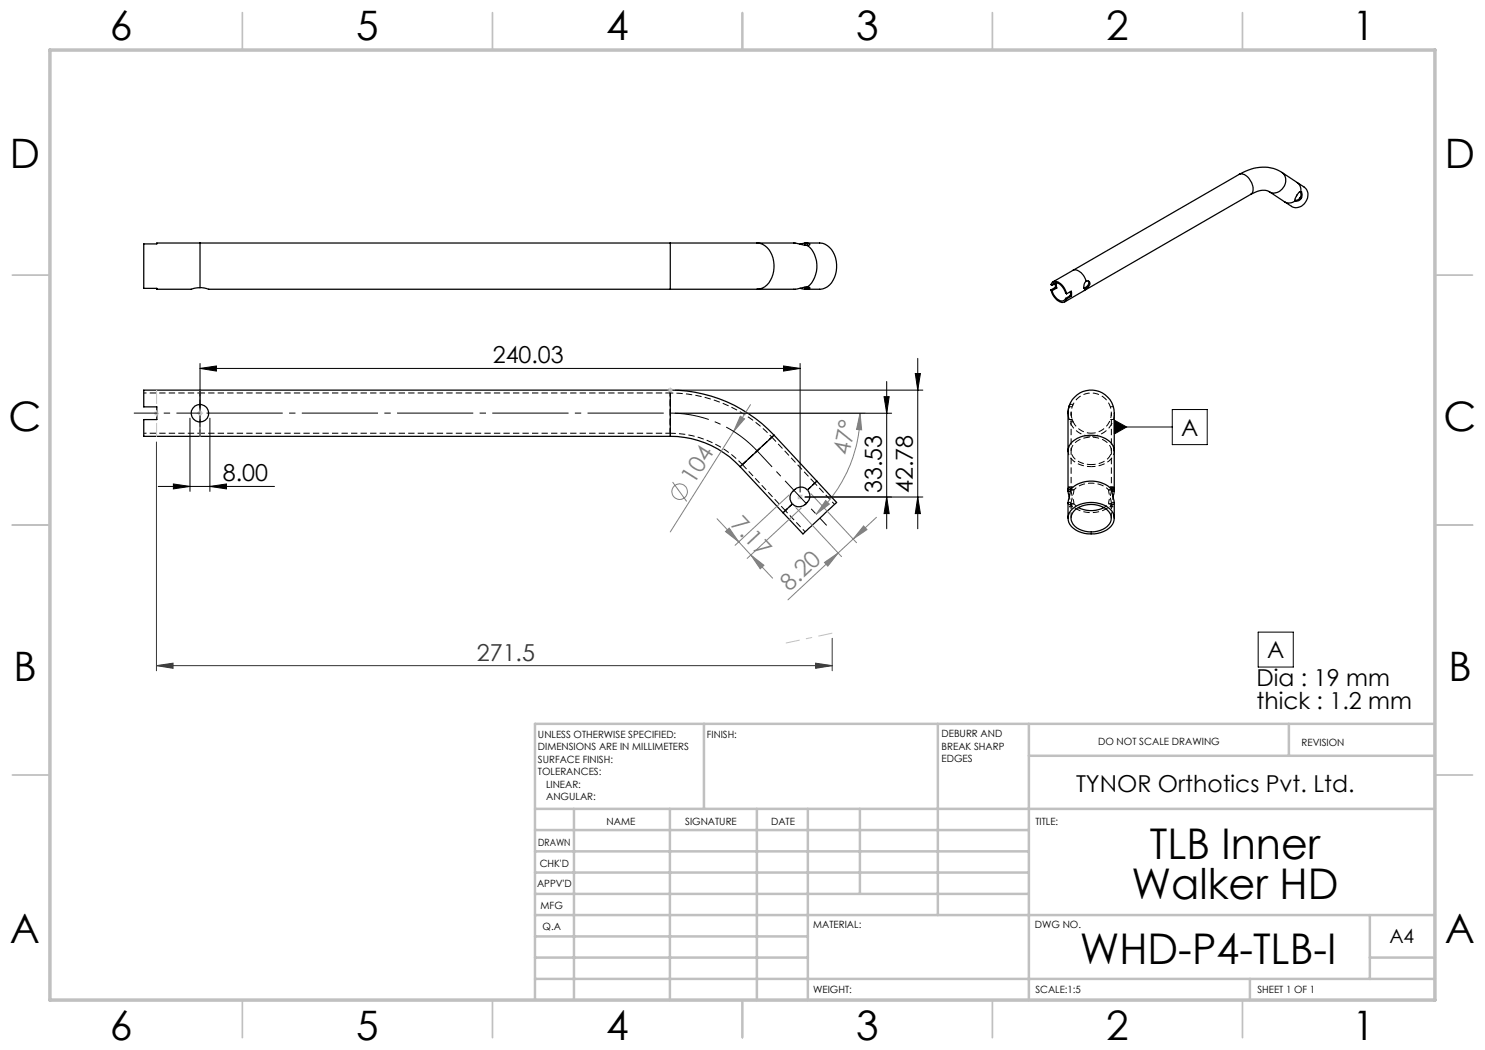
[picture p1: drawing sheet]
<svg xmlns="http://www.w3.org/2000/svg" width="297mm" height="210mm" viewBox="0 0 297 210" stroke-linecap="round" stroke-linejoin="round" font-family="sans-serif">
<g fill="none" stroke="#000" stroke-width=".2" stroke-dasharray="1.3 .6" stroke-dashoffset=".6" stroke-linecap="butt">
<path d="M161.5 98l1.4-1.4-1.4 1.4M213.7 83.2l.3 1.2M214.2 97.9l.3-.5h.1l.2 .5M221.7 98a5.1 5.1 0 0 0-6.9 0M222.3 97.9l-.3-.5h-.1l-.2 .5M157.1 102.1l3.9 4.3M158.5 100.8l-1.4 1.3 1.4-1.3M166.9 100.9l-3.9-4.3M214.1 100.8l-.1 .5h-.2l-.2-.4M214.2 100.9l.3 .4h.1l.2-.5M214.8 100.8l.9 .7M220.8 101.5l.9-.7"/>
<path d="M222.3 100.9l-.3 .4h-.1l-.2-.5M222.4 100.8l.1 .5h.2l.2-.4"/>
</g>
<path d="M134.1 86.6v-8v8M134.1 86.6a19.7 19.7 0 0 1 14.4 6.3M148.5 92.9l5.9-5.5-5.9 5.5" fill="none" stroke="#000" stroke-width=".2" stroke-dasharray="1.3 .6" stroke-dashoffset=".2" stroke-linecap="butt"/>
<path d="M148.5 92.9l8.6 9.2M163 96.6l-8.6-9.2M214.2 100.7v2.9M222.3 103.6v-2.9" fill="none" stroke="#000" stroke-width=".2" stroke-dasharray="1.3 .6" stroke-dashoffset=".1" stroke-linecap="butt"/>
<path d="M40 78.6h-11.2M28.8 86.6h11.2M154.4 87.4a27.8 27.8 0 0 0-20.3-8.8M213.9 99.4l.2 1.3M214.2 82.6v7.6M222.3 90.2v-7.6M222.6 99.4l-.2 1.3M222.4 100.8a5.8 5.8 0 0 1-8.3 0" fill="none" stroke="#000" stroke-width=".2" stroke-dasharray="1.3 .6" stroke-dashoffset=".7" stroke-linecap="butt"/>
<g fill="none" stroke="#000" stroke-width=".2" stroke-dasharray="1.3 .6" stroke-dashoffset=".3" stroke-linecap="butt">
<path d="M134.1 78.6h-94.1M40 86.6h94.1M40 84.4v2.2v-2.2M40 80.9v-2.3v2.3M163.4 96.2l-1.9 1.8M214 84.4h.6M214.1 98h.7M214.1 97.9h.7M214.5 97.4h-.6M214.6 80.9h-.6M214.8 98l-.6 2.5M221.7 98l.6 2.5"/>
<path d="M222.4 98h-.7M222.4 97.9h-.7M222.6 97.4h-.6M158.5 100.8l-1.9 1.7M213.9 101.4h.6M214.1 100.8h.7M214.1 100.7h.7M214.8 100.7l-.6-2.4M221.7 100.7l.6-2.4M222 101.4h.6M222.4 100.8h-.7M222.4 100.7h-.7"/>
</g>
<path d="M40 78v9.2M134.1 78v9.2M154.8 87l-6.8 6.3" fill="none" stroke="#000" stroke-width=".2" stroke-dasharray="1.3 .6" stroke-dashoffset="-.2" stroke-linecap="butt"/>
<g fill="none" stroke="#000" stroke-width=".25">
<path d="M247.8 34.9a1.92 1.92 0 0 1 2.4 1.4 2.05 2.05 0 0 1 0 2.6M247.8 34.9l-33.2 19.2M250.2 38.9l-33.3 19.2M253.9 38.3a3.5 3.5 0 0 0-3.5 .5l-.2 .1M253.9 38.3l3 2M256.4 34.5a8 8 0 0 0-8.6 .4M256.4 34.5a2.37 2.37 0 0 1 .3 2.9 2.37 2.37 0 0 1-2.8 1v-.1M256.4 34.5l3 2M259.4 36.5l1.4 .9a2.41 2.41 0 0 1 .6 2.6 2.41 2.41 0 0 1-2.2 1.5l-.8-.2-1.5-1M259.4 36.5a1.93 1.93 0 0 1 .8 1.9M259.9 39.6l-.4 .4-.5 .1M259.9 39.6l.2 .2"/>
<path d="M260 38.3l.2 .6-.1 .5M260.1 39.4l-.2 .2M260.1 39.4l.2 .1M260.1 39.8l-.3 .3h-.7M260.2 38.4a.78 .78 0 0 0-.8 .6l-.4 .9 .1 .2M260.2 38.4l.2 .6-.1 .5M260.2 38.4h.1M260.3 39.5l-.2 .3M40 57.5l1.7 .3h92.4M40 48.6v8.9M134.1 48.6h17.3M134.1 57.8h17.3"/>
<path d="M134.1 48.6h-102.7v.2h-2.6v8.9h2.6v.1h6.9l1.7-.3M134.1 48.6v9.2M151.4 48.6h7.6l2.5 .5M151.4 48.6a3.8 3.8 0 0 1 3.3 3.6 5 5 0 0 1-2.2 5.4l-1.1 .2M160 57.7l1 .1M161 57.8h.4M161 48.6h.4M161 48.6l-1 .2M161 48.6v.4M161 57.4v.4M161.2 48.6h2.7a3.8 3.8 0 0 1 3.4 3.6 5 5 0 0 1-2.3 5.4l-.9 .2h-2.9M161.4 48.6l.6 .2v.2l-.5 .1"/>
<path d="M161.4 48.6v.5M161.4 57.4v.4M161.5 57.4l-2.5 .4h-7.6M161.5 49.1h.1M161.5 57.4h.1M161.5 49.1a5.5 5.5 0 0 1 0 8.3M161.5 57.4h.2l.3 .3-.6 .1M210.2 58a3 3 0 0 0 2.4 2.5l.4-.1 .3-.6M210.2 58l.2 .1M210.4 57.1l-.2-.2a1.08 1.08 0 0 1 .9-.7 1.08 1.08 0 0 1 1 .6l.7 .7 .5 1.3M210.4 57.1a.99 .99 0 0 1 .9-.6 .99 .99 0 0 1 .9 .6l1.1 1.7M210.4 58.1a2.35 2.35 0 0 0 2.2 2.1l.5-.5"/>
<path d="M211.1 56.7v.8M211.1 57.5l-.9 .5M211.1 57.5l.2 .1M211.3 56.5l-.9 .6M211.3 56.5l-.1 .5 .1 .6M211.3 57.6l-.9 .5M213.1 59.7l.2 .1M213.3 58.8l.9-.6v1.1M214 59.2l-.9 .5M214 59.2l.2 .1M214.1 58.3l-.1 .9M214.2 59.3l-.9 .5"/>
<path d="M214.6 54.1a2.14 2.14 0 0 1 2.4 1.5l.2 .6M214.6 54.1l-4 2.3M216.9 58.1l-4 2.3M217.2 56.2a1.18 1.18 0 0 0-.2 1.6l.2-.1M217.2 56.2h.1a.61 .61 0 0 1 .7 .4 .61 .61 0 0 1-.3 .8l-.5 .3M217.2 57.7l-.3 .4M217.6 56.2a1.08 1.08 0 0 1-.8 1.4M259.1 40.1h.1M259.1 40.1a1.96 1.96 0 0 1-2.2 .2M40 78v2.9M134.1 78a28.3 28.3 0 0 1 20.7 9M134.1 78h-105.3v3.4h2.6v2.5h-2.6v3.4h105.3"/>
<path d="M134.1 78v9.3M40 80.9a1.75 1.75 0 0 0-1.8 1.7 1.75 1.75 0 0 0 1.8 1.8M40 80.9a1.75 1.75 0 0 1 1.7 1.7 1.75 1.75 0 0 1-1.7 1.8M40 84.4v2.9M40 80.9v3.5M134.1 87.3a19.1 19.1 0 0 1 13.9 6M148 93.3l8.6 9.2M154.8 87l-6.8 6.3M154.8 87l8.6 9.2M161.5 98a1.82 1.82 0 0 0-2.8 .1 1.73 1.73 0 0 0-.2 2.7M161.5 98a2.01 2.01 0 0 1-.5 2.9 1.8 1.8 0 0 1-2.5-.1M163.4 96.2l3.9 4.3-6.7 6.3-4-4.3"/>
<path d="M163.4 96.2l-1.9 1.8M213.6 82.6a4.7 4.7 0 0 1 5.1-4.6 4.7 4.7 0 0 1 4.1 5.5v6.7M213.6 82.6v7.6M213.6 97.9l.2-.5h.1l.2 .6-.5 2.5v3.1M213.6 97.9v.4M213.6 98.3l.3 1.1M213.6 90.2a3.1 3.1 0 0 1 2.4-2.8 5.5 5.5 0 0 1 6.6 1.8l.2 1M213.6 90.2v7.9M213.6 97.9h.5M213.6 98.3h.5M213.7 81.9l-.1 .7M214 80.9l-.3 .9"/>
<path d="M214.1 98a5.7 5.7 0 0 1 8.3 0M222.4 97.9h.4M222.4 98.3h.4M222.8 97.9l-.1-.5h-.2l-.1 .9 .4 2.2v3.1M222.8 98.3l-.2 1.1M222.8 97.9v.4M222.8 90.2v7.9M158.5 100.8l-1.9 1.7M158.5 100.8h.1M214.5 101.8a5.9 5.9 0 0 1 7.9 .4 2.55 2.55 0 0 1-1.1 3.8 5.9 5.9 0 0 1-7.3-1.1 2.38 2.38 0 0 1 .5-3.1zM215 102a5.1 5.1 0 0 1 6.8 .4 2.23 2.23 0 0 1-1.2 3.5 5.2 5.2 0 0 1-6-1 2.05 2.05 0 0 1 .4-2.9zM215.7 101.5a5.6 5.6 0 0 0 5.1 0"/>
</g>
<g fill="none" stroke="#000" stroke-width=".2" stroke-dasharray="1.3 .6" stroke-linecap="butt">
<path d="M213.6 82.6l.1 .5M214.1 98.3h.1M214.1 97.9h.1M214.2 98.3v-.4M214.4 81.3h-.6M214.4 83.9h-.6M214.5 81.2l.1-.3M214.8 97.9v.1M221.7 97.9v.1M222.3 98.3v-.4M222.4 97.9h-.1M222.4 98.3h-.1"/>
<path d="M222.7 83.9h-.6M222.7 81.3h-.6M213.6 100.9v-.2M213.6 100.5h.6M213.6 100.9h.6M214.1 100.7v.1M214.2 100.5v.4M214.8 100.8v-.1M221.7 100.8v-.1M222.3 100.5v.4M222.4 100.7v.1M222.9 100.9v-.2"/>
<path d="M222.9 100.5h-.6M222.9 100.9h-.6"/>
</g>
<path d="M218.2 92.9a4 4 0 0 0 4-2.3 2.65 2.65 0 0 0-2.1-2.9 4.8 4.8 0 0 0-5.7 1.6 2.33 2.33 0 0 0 1.5 3.1l1.1 .4 1.2 .1M218.2 86.6a4 4 0 0 0 3.6-5.8 4 4 0 0 0-6.8-.5 4 4 0 0 0 2.6 6.3h.6M218.2 93.3a4.3 4.3 0 0 1-4.5-2.8l-.1-.3M222.9 90.2a3.5 3.5 0 0 1-3.3 3l-1.4 .1" fill="none" stroke="#000" stroke-width=".2" stroke-dasharray="1.3 .6" stroke-dashoffset=".4" stroke-linecap="butt"/>
<path d="M218.2 87.2a4.6 4.6 0 0 1-4.6-4.6M222.9 82.6a4.6 4.6 0 0 1-4.7 4.6" fill="none" stroke="#000" stroke-width=".2" stroke-dasharray="1.3 .6" stroke-dashoffset="-.1" stroke-linecap="butt"/>
<path d="M214.2 90.2v7.9M214.6 84.4l-.2-.8-.2-1.2M222.3 98.1v-7.9" fill="none" stroke="#000" stroke-width=".2" stroke-dasharray="1.3 .6" stroke-dashoffset=".5" stroke-linecap="butt"/>
<g fill="none" stroke="#808080" stroke-width=".2">
<path d="M134.5 96.4l2.8 3.9M148.1 83.2l.8 .6-2.2 2.5zM150.1 80.9l-16 25.5"/>
<circle cx="135.9" cy="98.3" r="1.56"/>
</g>
<g fill="none" stroke="#c0c0c0" stroke-width=".35">
<path d="M48.5 2.5v7.5M98.5 2.5v7.5M148.5 2.5v7.5M198.5 2.5v7.5M248.5 2.5v7.5M2.5 55h7.5M287 55h7.5M2.5 105h7.5M287 105h7.5M2.5 155h7.5M287 155h7.5M48.5 200v7.5"/>
<path d="M98.5 200v7.5M148.5 200v7.5M198.5 200v7.5M248.5 200v7.5"/>
</g>
<g fill="none" stroke="#c0c0c0" stroke-width=".5">
<path d="M140.8 144.8v17M187.6 144.8v38.2M205.8 144.8v55.2M205.8 151.2h81.2M257.8 144.8v6.4M287 144.8h-180v55.2M107 161.8h180M107 178.8h98.8M107 174.5h98.8M107 170.3h98.8M107 166h98.8M114.8 161.8v38.2"/>
<path d="M134 161.8v38.2M151.4 161.8v38.2M161.6 161.8v38.2M172 161.8v17M107 195.8h180M107 191.5h54.6M107 187.3h54.6M107 183h180M250 195.8v4.2M274 191.5h13M274 183v12.8"/>
</g>
<path d="M10 10h277v190h-277z" fill="none" stroke="#c0c0c0" stroke-width=".7"/>
<path d="M148.1 83.2l.8 .6-2.2 2.5z" fill="#808080"/>
<path d="M135 82.6h38M165.1 100.1l.8 .7-2.7 2.1z" fill="none" stroke="#808080" stroke-width=".2"/>
<path d="M165.1 100.1l.8 .7-2.7 2.1z" fill="#808080"/>
<path d="M172 82.6l.3 3.4-1-.1z" fill="none" stroke="#808080" stroke-width=".2"/>
<path d="M172 82.6l.3 3.4-1-.1z" fill="#808080"/>
<path d="M157.8 99l-10.8 10.1M172 82.6a27.7 27.7 0 0 1-8.8 20.3M143.4 103.7l6.8 7.3M150.2 111l2.6 2.1-.8 .7zM150.2 111l4.3 4.6M160.3 101.6l-10.9 10.1" fill="none" stroke="#808080" stroke-width=".2"/>
<path d="M150.2 111l2.6 2.1-.8 .7z" fill="#808080"/>
<path d="M145.1 106.3l.7-.7 1.9 2.8z" fill="none" stroke="#808080" stroke-width=".2"/>
<path d="M145.1 106.3l.7-.7 1.9 2.8z" fill="#808080"/>
<path d="M162.2 98.7l9.1 9.8M159.2 101.5l9.1 9.8M164.9 112.5l2.7-1.9-2 2.6zM167.6 110.6l-10 9.4M175.3 103.5l-7.7 7.1" fill="none" stroke="#808080" stroke-width=".2"/>
<path d="M164.9 112.5l2.7-1.9-2 2.6z" fill="#808080"/>
<path d="M172.7 105.2l.7 .7-2.8 1.9z" fill="none" stroke="#808080" stroke-width=".2"/>
<path d="M172.7 105.2l.7 .7-2.8 1.9z" fill="#808080"/>
<path d="M31.3 88.4v45.8M31.3 133.1h135.1M163.1 132.6l3.3 .5-3.3 .6zM166.4 127.7v6.5" fill="none" stroke="#353535" stroke-width=".2"/>
<g fill="none" stroke="#c0c0c0" stroke-width=".2">
<path d="M133.5 78h1M133.7 77.7l.7 .7M134.1 77.5v1M134.4 77.7l-.7 .7M30.8 82.7h1M30.9 82.3l.7 .7M31.3 82.2v1M31.6 82.3l-.7 .7M39.5 82.6h1M39.7 82.3l.7 .7M40 82.2v.9M40.4 82.3l-.7 .7"/>
<path d="M159.5 99.4h1M159.6 99.1l.8 .7M160 98.9v1M160.4 99.1l-.8 .7"/>
</g>
<path d="M40 77.9v9.5M157.2 128.6l9.3-2" fill="none" stroke="#c0c0c0" stroke-width=".2" stroke-dasharray="15.2 1.3 1.3 1.3" stroke-dashoffset="12.4" stroke-linecap="butt"/>
<path d="M31.3 78v9.4" fill="none" stroke="#c0c0c0" stroke-width=".2" stroke-dasharray="15.2 1.3 1.3 1.3" stroke-dashoffset="12.5" stroke-linecap="butt"/>
<path d="M38 82.6h4M161.5 98l-3 2.8" fill="none" stroke="#c0c0c0" stroke-width=".2" stroke-dasharray="15.2 1.3 1.3 1.3" stroke-dashoffset="15.1" stroke-linecap="butt"/>
<path d="M163.1 132.6l3.3 .5-3.3 .6z" fill="#353535"/>
<path d="M31.3 133.1l3.3-.5v1.1z" fill="none" stroke="#353535" stroke-width=".2"/>
<path d="M31.3 133.1l3.3-.5v1.1z" fill="#353535"/>
<g fill="none" stroke="#000" stroke-width=".2">
<path d="M40 73.7l3.3-.5v1zM40 72.7v8.9M40 73.7h120M135 78h49.6M156.7 73.2l3.3 .5-3.3 .5zM160 72.7v25.7M176.8 79.3h1l-.5 3.3zM177.3 76.3v29.5M183.1 74.7h1l-.5 3.3zM183.6 71.7v34.1M31.6 97.3h23.3M34.7 96.8l3.3 .5-3.3 .5z"/>
<path d="M38 83.6v14.7M42 97.3l3.3-.5v1zM42 83.6v14.7M135 82.6h43.3M161 99.4h23.6M177.3 99.4l.5 3.3h-1zM183.6 99.4l.5 3.3h-1zM222.8 84l2.5 1.4-2.5 1.4zM222.8 85.4h11.7M234.5 81.9h6.9v7h-6.9zM251.6 126.4h7.1v7h-7.1z"/>
</g>
<path d="M40 73.7l3.3-.5v1zM156.7 73.2l3.3 .5-3.3 .5zM183.1 74.7h1l-.5 3.3zM34.7 96.8l3.3 .5-3.3 .5zM42 97.3l3.3-.5v1zM177.3 99.4l.5 3.3h-1zM176.8 79.3h1l-.5 3.3zM183.6 99.4l.5 3.3h-1zM222.8 84l2.5 1.4-2.5 1.4z" fill="#000"/>
<path d="M151.4 90.2a23.8 23.8 0 0 0-17.3-7.6" fill="none" stroke="#000" stroke-width=".2" stroke-dasharray="15.2 1.3 1.3 1.3" stroke-dashoffset="7.4" stroke-linecap="butt"/>
<path d="M40 82.6h94.1" fill="none" stroke="#000" stroke-width=".2" stroke-dasharray="15.2 1.3 1.3 1.3" stroke-dashoffset="-1.3" stroke-linecap="butt"/>
<path d="M151.4 90.2l8.6 9.2" fill="none" stroke="#000" stroke-width=".2" stroke-dasharray="15.2 1.3 1.3 1.3" stroke-dashoffset="10.9" stroke-linecap="butt"/>
<path d="M40 82.6h-13.2" fill="none" stroke="#000" stroke-width=".2" stroke-dasharray="15.2 1.3 1.3 1.3" stroke-dashoffset="10.5" stroke-linecap="butt"/>
<path d="M160 99.4l5.3 5.7" fill="none" stroke="#000" stroke-width=".2" stroke-dasharray="15.2 1.3 1.3 1.3" stroke-dashoffset="13.2" stroke-linecap="butt"/>
<g font-size="8.5">
<text x="230" y="171.8">TLB Inner</text>
<text x="226.3" y="179.9">Walker HD</text>
<text x="216" y="192.7">WHD-P4-TLB-I</text>
</g>
<g font-size="8.1">
<text x="22" y="8">6</text>
<text x="71.2" y="8">5</text>
<text x="121.2" y="8">4</text>
<text x="171.2" y="8">3</text>
<text x="221.2" y="8">2</text>
<text x="270.5" y="8">1</text>
<text x="2" y="33.6">D</text>
<text x="289" y="33.6">D</text>
<text x="1.7" y="86.1">C</text>
<text x="288.7" y="86.1">C</text>
<text x="2.7" y="136.1">B</text>
<text x="289.7" y="136.1">B</text>
<text x="2" y="188.6">A</text>
<text x="289" y="188.6">A</text>
<text x="22" y="208">6</text>
<text x="71.2" y="208">5</text>
<text x="121.2" y="208">4</text>
<text x="171.2" y="208">3</text>
<text x="221.2" y="208">2</text>
<text x="270.5" y="208">1</text>
</g>
<g font-size="4.7">
<text x="98.5" y="72.7">240.03</text>
<text x="236.2" y="87.2">A</text>
<text x="44.6" y="96.3">8.00</text>
<text x="176.3" y="98.6" transform="rotate(-90 176.3 98.6)">33.53</text>
<text x="182.6" y="98.6" transform="rotate(-90 182.6 98.6)">42.78</text>
<text x="253.4" y="131.7">A</text>
<text x="251.3" y="137.3">Dia : 19 mm</text>
<text x="251.3" y="141.8">thick : 1.2 mm</text>
<text x="215.2" y="158.3">TYNOR Orthotics Pvt. Ltd.</text>
</g>
<g font-size="4.7" fill="#808080">
<text x="169.8" y="91.3" transform="rotate(-79 169.8 91.3)">47°</text>
<text x="138.8" y="97.1" transform="rotate(-58 138.8 97.1)">104</text>
<text x="146" y="105" transform="rotate(47 146 105)">7.17</text>
<text x="157.9" y="118.3" transform="rotate(-43 157.9 118.3)">8.20</text>
</g>
<text font-size="4.7" fill="#353535" x="95.4" y="132.1">271.5</text>
<text font-size="3.9" x="277.9" y="188.5">A4</text>
<g font-size="2">
<text x="107.6" y="147.6">UNLESS OTHERWISE SPECIFIED:</text>
<text x="141.4" y="147.6">FINISH:</text>
<text x="188.3" y="147.5">DEBURR AND</text>
<text x="188.3" y="150">BREAK SHARP</text>
<text x="219.6" y="149">DO NOT SCALE DRAWING</text>
<text x="260.3" y="149.2">REVISION</text>
<text x="107.6" y="150.1">DIMENSIONS ARE IN MILLIMETERS</text>
<text x="107.6" y="152.6">SURFACE FINISH:</text>
<text x="107.6" y="155.1">TOLERANCES:</text>
<text x="188.3" y="152.5">EDGES</text>
<text x="109.2" y="157.6">LINEAR:</text>
<text x="109.2" y="160.1">ANGULAR:</text>
<text x="121.3" y="165">NAME</text>
<text x="137" y="164.9">SIGNATURE</text>
<text x="154.2" y="164.9">DATE</text>
<text x="207.1" y="164.9">TITLE:</text>
<text x="107.6" y="169.1">DRAWN</text>
<text x="107.9" y="173.3">CHK'D</text>
<text x="107.4" y="177.4">APPV'D</text>
<text x="108.1" y="181.8">MFG</text>
<text x="108.5" y="186">Q.A</text>
<text x="162.6" y="185.5">MATERIAL:</text>
<text x="207" y="185.5">DWG NO.</text>
<text x="162.6" y="198.5">WEIGHT:</text>
<text x="207.1" y="198.6">SCALE:1:5</text>
<text x="251.5" y="198.6">SHEET 1 OF 1</text>
</g>
</svg>
